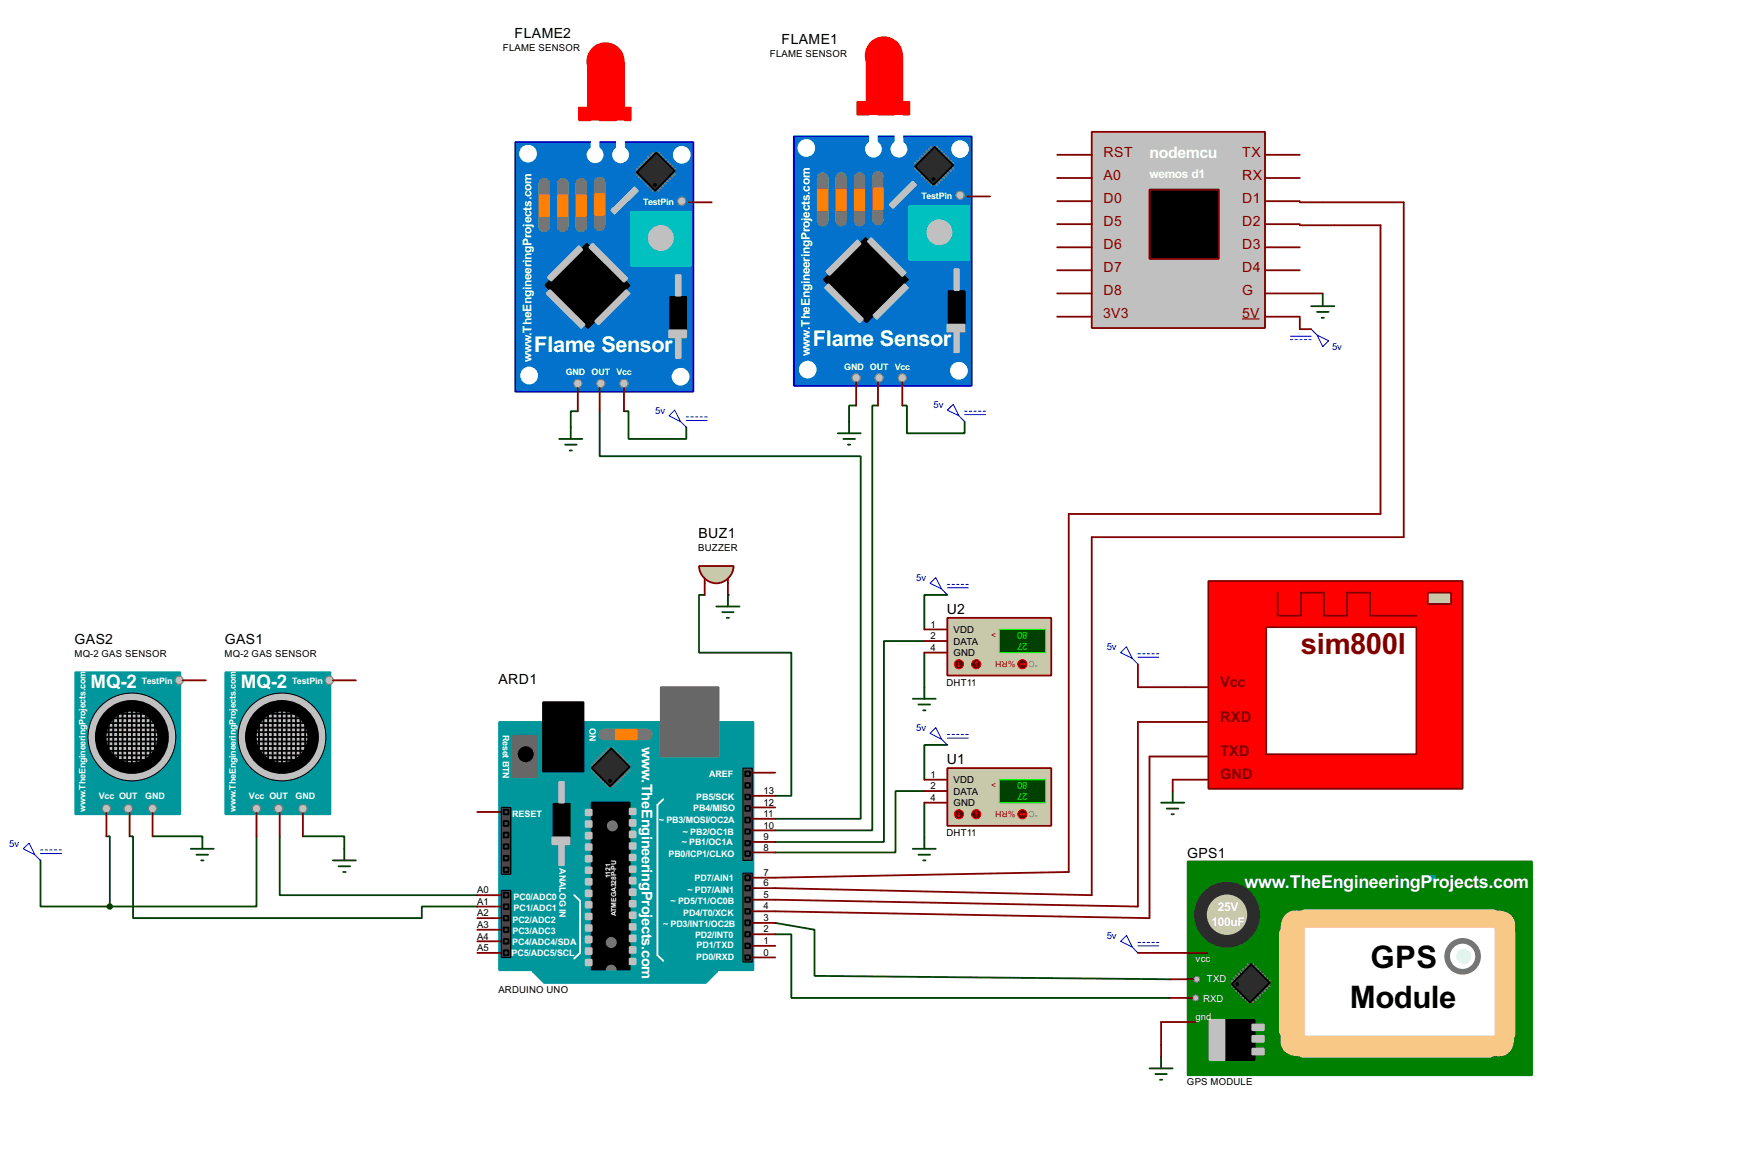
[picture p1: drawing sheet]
<svg xmlns="http://www.w3.org/2000/svg" width="383mm" height="256mm" viewBox="0 0 383 256" stroke-linecap="round" stroke-linejoin="round" font-family="sans-serif">
<path d="M188.3 89.2h-1.6v3.6M198.4 89.2h1v6.1h12.7v-2.5M203.3 176.6v7.6M208.3 163.9h-5v7.6M66.6 184h9.1v2.7M170.5 205.5h3.5v14h83.1" fill="none" stroke="#004000" stroke-width=".4"/>
<circle cx="160.1" cy="130.9" r=".2" fill="#004000"/>
<g fill="none" stroke="#004000" stroke-width=".4">
<path d="M127.1 90.5h-1.6v3.5M131.9 90.5v9.9h57.4v79.7h-18.8M137.2 90.5h1v6.1h12.7v-2.6M193.1 89.2h-1.3v93.5h-21.3M155 130.9h-1.3v12.7h20.3v31.5h-3.5M208.3 130.9h-5v7.6M203.3 141h-8.9v44.2h-23.9M203.3 143.6v7.6M203.3 174h-6.4v13.5h-26.4M8.9 189.3v10.1h15.3M23.4 184h.8v15.4M28.5 184h.8v18h63.5v-2.6h12.2"/>
<path d="M33.6 184h10.9v.2M56.4 184v15.4h-32.2M61.5 184v12.9h43.5M170.5 203l8.6 1.5v10.2l78.3 .7"/>
</g>
<path d="M265.7 127.8h55.9v45.7h-55.9z" fill="#f00" stroke="#800000" stroke-width=".4"/>
<path d="M278.4 138h33.1v27.9h-33.1z" fill="#fff" stroke="#800000" stroke-width=".4"/>
<g fill="#c8c8aa" stroke="#800000" stroke-width=".4">
<path d="M314 132.9h5.1z"/>
<path d="M314 130.4h5.1v2.5h-5.1z"/>
</g>
<path d="M281 130.4v5h5.1v-5h5v5h5.1v-5h5.1v5h10.2" fill="none" stroke="#800000" stroke-width=".4"/>
<path d="M261.2 189.5h75.7v47h-75.7z" fill="#008000" stroke="#008000" stroke-width=".4"/>
<path d="M281.5 200.2h51.5v32.3h-51.5z" fill="#f8c887" stroke="#f8c887" stroke-width=".4"/>
<path d="M287.1 204.3h41.4v23.3h-41.4z" fill="#fff" stroke="#fff" stroke-width=".4"/>
<path d="M314.5 192.6h1.3v1.3h-1.3z" fill="#00979c"/>
<g fill="#c0c0c0" stroke="#808080" stroke-width=".25">
<circle cx="263.1" cy="215.4" r=".65"/>
<circle cx="262.9" cy="219.5" r=".65"/>
</g>
<path d="M285.8 198.9a4.8 4.8 0 0 0-5.6 5.1M329.5 198.9a4.8 4.8 0 0 1 5.1 5.6M280.2 228.1a4.8 4.8 0 0 0 5.1 5.6M334.3 228.7a4.8 4.8 0 0 1-5.6 5" fill="none" stroke="#008000" stroke-width="2.8"/>
<circle cx="321.6" cy="210.4" r="3.4" fill="none" stroke="#757575" stroke-width="1.3"/>
<circle cx="321.8" cy="210.4" r="1.45" fill="#e3fcdc" stroke="#e3fcdc" stroke-width=".4"/>
<circle cx="269.8" cy="201.2" r="5.9" fill="#c8c8aa" stroke="#2c2c2c" stroke-width="2.8"/>
<g fill="none" stroke="#808080" stroke-width=".45">
<path d="M270.8 215.7l.5 .5M271.3 215.2l.5 .5M271.3 216.5l-.5 .5M271.8 214.7l.5 .5M271.8 217l-.5 .5M272.3 214.2l.6 .5M272.3 217.5l-.5 .5M272.9 213.7l.5 .5M272.9 218l-.6 .5M273.4 213.2l.5 .5M273.4 218.5l-.5 .5M273.9 212.7l.5 .5"/>
<path d="M273.9 219l-.5 .5M274.4 212.1l.5 .6M274.4 219.5l-.5 .5M275.6 219.5l.6 .5M275.6 212.1l-.5 .6M276.2 219l.5 .5M276.2 212.7l-.6 .5M276.7 218.5l.5 .5M276.7 213.2l-.5 .5M277.2 218l.5 .5M277.2 213.7l-.5 .5M277.7 217.5l.5 .5"/>
<path d="M277.7 214.2l-.5 .5M278.2 217l.5 .5M278.2 214.7l-.5 .5M278.7 216.5l.5 .5M278.7 215.2l-.5 .5M279.2 215.7l-.5 .5M274.9 220l-.5 .5M275.1 220l.5 .5"/>
</g>
<path d="M275.1 212.1l4.1 4.1-4.3 4.3-4.1-4z" fill-rule="evenodd" fill="#2c2c2c" stroke="#000" stroke-width=".4"/>
<circle cx="272" cy="216.5" r=".3" fill="#000" stroke="#000" stroke-width=".22"/>
<path d="M269.5 224.3h6.4v8.9h-6.4z" fill="#000" stroke="#000" stroke-width=".4"/>
<g fill="#c0c0c0" stroke="#c0c0c0" stroke-width=".4">
<path d="M275.4 225.4h2.5v1.2h-2.5z"/>
<path d="M275.4 227.9h2.5v1.3h-2.5z"/>
<path d="M275.4 230.7h2.5v1.3h-2.5z"/>
<path d="M266 224.3h3.3v8.9h-3.3z"/>
</g>
<path d="M260.4 151.2h5.1M257.1 219.5h5.1M257.4 215.4h5" fill="none" stroke="#800000" stroke-width=".4"/>
<path d="M240.1 29h38.1v43.2h-38.1z" fill="#c0c0c0" stroke="#800000" stroke-width=".4"/>
<path d="M273.1 70.2h3.9" fill="none" stroke="#800000" stroke-width=".25"/>
<path d="M252.8 41.7h15.2v15.3h-15.2z" fill="#000" stroke="#800000" stroke-width=".4"/>
<g fill="none" stroke="#800000" stroke-width=".4">
<path d="M232.5 34.1h7.6M232.5 39.2h7.6M278.2 34.1h7.6M278.2 39.2h7.6M232.5 44.3h7.6M232.5 49.3h7.6M232.5 54.4h7.6M232.5 59.5h7.6M278.2 44.3h7.6M278.2 49.3h7.6M278.2 54.4h7.6M278.2 59.5h7.6"/>
<path d="M285.8 44.5h5.1M285.8 49.6h7.6M232.5 69.7h7.6M232.5 64.6h7.6M278.2 69.7h7.6M278.2 64.6h12.7M285.8 69.9v2.5h2.5"/>
</g>
<path d="M288.3 67.4h5.1M289.6 68.6h2.6M290.6 69.9h.5M290.9 64.8v2.6" fill="none" stroke="#004000" stroke-width=".4"/>
<path d="M283.8 74.7h.5M283.8 74h4.5M284.8 74.7h.5M285.8 74.7h.5M286.8 74.7h.5M287.8 74.7h.5M288.3 72.4l1.3 1.3M289.6 73.7l2.6 1.3-1.3 1.3z" fill="none" stroke="#0000c0" stroke-width=".22"/>
<path d="M109.8 158.8h55.9v54.6h-55.9z" fill="#00979c" stroke="#00979c" stroke-width=".4"/>
<g fill="#686767" stroke="#686767" stroke-width=".4">
<path d="M145.3 151.2h12.7v15.2h-12.7z"/>
<path d="M112.8 161.9h5.4v9.1h-5.4z"/>
</g>
<path d="M119.4 154.5h8.9v15.2h-8.9zM121.7 176.8h3.6v8.9h-3.6zM130.1 176.6h8.4v36.8h-8.4z" fill="#000" stroke="#000" stroke-width=".4"/>
<path d="M145.9 175.8l-1.3 1.3v33l1.3 1.3M126.3 196.9l1.3 1.3v11.4l-1.3 1.3" fill="none" stroke="#fff" stroke-width=".4"/>
<g fill="#c0c0c0" stroke="#c0c0c0" stroke-width=".4">
<path d="M138.5 177.9h1.3v1.2h-1.3z"/>
<path d="M138.5 180.4h1.3v1.3h-1.3z"/>
<path d="M138.5 182.9h1.3v1.3h-1.3z"/>
<path d="M138.5 185.5h1.3v1.2h-1.3z"/>
<path d="M138.5 188h1.3v1.3h-1.3z"/>
<path d="M138.5 190.6h1.3v1.2h-1.3z"/>
<path d="M138.5 193.1h1.3v1.3h-1.3z"/>
<path d="M138.5 195.6h1.3v1.3h-1.3z"/>
<path d="M138.5 198.2h1.3v1.2h-1.3z"/>
<path d="M138.5 200.7h1.3v1.3h-1.3z"/>
<path d="M138.5 203.3h1.3v1.2h-1.3z"/>
<path d="M138.5 205.8h1.3v1.3h-1.3z"/>
<path d="M138.5 208.3h1.3v1.3h-1.3z"/>
<path d="M138.5 210.9h1.3v1.2h-1.3z"/>
<path d="M128.8 178.1h1.3v1.3h-1.3z"/>
<path d="M128.8 180.6h1.3v1.3h-1.3z"/>
<path d="M128.8 183.2h1.3v1.3h-1.3z"/>
<path d="M128.8 185.7h1.3v1.3h-1.3z"/>
<path d="M128.8 188.3h1.3v1.2h-1.3z"/>
<path d="M128.8 190.8h1.3v1.3h-1.3z"/>
<path d="M128.8 193.3h1.3v1.3h-1.3z"/>
<path d="M128.8 195.9h1.3v1.3h-1.3z"/>
<path d="M128.8 198.4h1.3v1.3h-1.3z"/>
<path d="M128.8 201h1.3v1.2h-1.3z"/>
<path d="M128.8 203.5h1.3v1.3h-1.3z"/>
<path d="M128.8 206h1.3v1.3h-1.3z"/>
<path d="M128.8 208.6h1.3v1.3h-1.3z"/>
<path d="M128.8 211.1h1.3v1.3h-1.3z"/>
<path d="M121.5 184.2h3.8v1.5h-3.8z"/>
<path d="M123 172h1v4.6h-1z"/>
<path d="M123 185.7h1v4.6h-1z"/>
</g>
<circle cx="115.6" cy="165.9" r="1.55" fill="#000" stroke="#000" stroke-width=".4"/>
<path d="M132.9 161.6h9.4" fill="none" stroke="#757575" stroke-width="2.6"/>
<path d="M135.4 160.6h4.6v2h-4.6z" fill="#ff8000" stroke="#ff8000" stroke-width=".4"/>
<g fill="none" stroke="#808080" stroke-width=".45">
<path d="M130.1 168.2l.5 .5M130.6 167.7l.5 .5M130.6 169l-.5 .5M131.1 167.2l.5 .5M131.1 169.5l-.5 .5M131.6 166.7l.5 .5M131.6 170l-.5 .5M132.1 166.2l.5 .5M132.1 170.5l-.5 .5M132.6 165.7l.6 .5M132.6 171l-.5 .5M133.2 165.2l.5 .5"/>
<path d="M133.2 171.5l-.6 .5M133.7 164.6l.5 .6M133.7 172l-.5 .5M134.2 172.5l-.5 .5M134.4 172.5l.5 .5M134.9 172l.5 .5M134.9 164.6l-.5 .6M135.4 171.5l.5 .5M135.4 165.2l-.5 .5M135.9 171l.6 .5M135.9 165.7l-.5 .5M136.5 170.5l.5 .5"/>
<path d="M136.5 166.2l-.6 .5M137 170l.5 .5M137 166.7l-.5 .5M137.5 169.5l.5 .5M137.5 167.2l-.5 .5M138 169l.5 .5M138 167.7l-.5 .5M138.5 168.2l-.5 .5"/>
</g>
<path d="M134.4 164.6l4.1 4.1-4.3 4.3-4.1-4z" fill-rule="evenodd" fill="#2c2c2c" stroke="#000" stroke-width=".4"/>
<circle cx="134.1" cy="171.8" r=".3" fill="#000" stroke="#000" stroke-width=".22"/>
<path d="M163.4 169h2v20.3h-2z" fill="#464646" stroke="#000" stroke-width=".25"/>
<circle cx="134.4" cy="207.3" r="1.1" fill="#757575" stroke="#757575" stroke-width=".22"/>
<g fill="#464646" stroke="#000" stroke-width=".4">
<path d="M163.9 169.7h1v1h-1z"/>
<path d="M163.9 174.8h1v1h-1z"/>
<path d="M163.9 177.3h1v1.1h-1z"/>
<path d="M163.9 179.9h1v1h-1z"/>
<path d="M163.9 182.4h1v1h-1z"/>
<path d="M163.9 185h1v1h-1z"/>
<path d="M163.9 172.3h1v1h-1z"/>
<path d="M163.9 187.3h1v1h-1z"/>
</g>
<g fill="#757575" stroke="#757575" stroke-width=".22">
<circle cx="134.6" cy="181.7" r="1.1"/>
<circle cx="134.4" cy="213.4" r="1.1"/>
</g>
<path d="M117.1 213.7h40.7l-2.6 2.5h-35.5z" fill-rule="evenodd" fill="#00979c" stroke="#00979c" stroke-width=".4"/>
<g fill="#464646" stroke="#000" stroke-width=".25">
<path d="M110.3 177.6h2v14.7h-2z"/>
<path d="M163.4 192.1h2v19.5h-2z"/>
<path d="M110.3 195.9h2v14.7h-2z"/>
</g>
<g fill="#464646" stroke="#000" stroke-width=".4">
<path d="M110.8 180.6h1v1.1h-1z"/>
<path d="M110.8 185.7h1v1h-1z"/>
<path d="M110.8 190.8h1v1h-1z"/>
<path d="M110.8 188.3h1v1h-1z"/>
<path d="M110.8 183.2h1v1h-1z"/>
<path d="M110.8 178.1h1v1h-1z"/>
<path d="M163.9 192.6h1v1h-1z"/>
<path d="M163.9 194.9h1v1h-1z"/>
<path d="M163.9 197.4h1v1h-1z"/>
<path d="M163.9 200h1v1h-1z"/>
<path d="M163.9 202.5h1v1h-1z"/>
<path d="M163.9 205h1v1h-1z"/>
<path d="M163.9 207.6h1v1h-1z"/>
<path d="M163.9 210.1h1v1h-1z"/>
<path d="M110.8 196.4h1v1h-1z"/>
<path d="M110.8 198.9h1v1.1h-1z"/>
<path d="M110.8 201.5h1v1h-1z"/>
<path d="M110.8 204h1v1h-1z"/>
<path d="M110.8 206.6h1v1h-1z"/>
<path d="M110.8 209.1h1v1h-1z"/>
</g>
<g fill="none" stroke="#800000" stroke-width=".4">
<path d="M290.9 44.5h17.8v73.7h-68.6v78.7l-74.7-1.5M293.4 49.6h10.2v63.5h-68.6v78.7l-69.6 1.3M265.5 158.8h-15.3v40.6l-84.8-1.5M105 178.6h5M165.4 177.6h5.1M165.4 175.1h5.1M165.4 170h5.1M265.5 166.4h-12.7v35.6l-87.4-1.5M105 199.4h5M105 196.9h5M165.4 187.5h5.1M165.4 185.2h5.1"/>
<path d="M165.4 182.7h5.1M165.4 180.1h5.1M105 209.6h5M105 207.1h5M105 204.5h5M105 202h5M165.4 210.6h5.1M165.4 208.1h5.1M165.4 205.5h5.1M165.4 203h5.1"/>
</g>
<path d="M49.6 147.9h23.1v31.2h-23.1z" fill="#00979c" stroke="#00979c" stroke-width=".4"/>
<circle cx="62" cy="162.1" r="9.7" fill="#c0c0c0" stroke="#000" stroke-width=".22"/>
<circle cx="62" cy="162.1" r="6.9" fill="#c0c0c0" stroke="#000" stroke-width="2.6"/>
<g fill="none" stroke="#000" stroke-width=".4">
<path d="M56.2 159.1h11.4M56.2 158h10.4M57 158.8v5.8M57.7 157h8.1M58 157.3v9.4M59 156.8v10.6M60 156v11.9M61 156v12.2M62 156v12.2M63 156v12.2M64.1 156.3v11.6M65.1 156.8v10.6"/>
<path d="M66.1 158v8.7M67.1 158.6v7.1M55.4 160.1h12.2M55.9 162.1h12.7M55.9 161.1h12.5M55.9 163.1h12.5M56.2 164.1h11.7M56.7 165.2h11.4M57.2 166.2h9.7M58 167.2h7.6"/>
</g>
<g fill="#c0c0c0" stroke="#808080" stroke-width=".25">
<circle cx="56.4" cy="177.9" r=".9"/>
<circle cx="61.2" cy="177.9" r=".9"/>
<circle cx="66.6" cy="177.9" r=".9"/>
<circle cx="72.4" cy="149.7" r=".9"/>
</g>
<path d="M73.2 149.7h5.1M56.4 178.9v5.1M61.5 178.9v5.1M66.6 178.9v5.1" fill="none" stroke="#800000" stroke-width=".4"/>
<path d="M190.6 12.5h7.8v9.9h1.6v2.8h-11.5v-2.8h2.1z" fill-rule="evenodd" fill="#f00" stroke="#f00" stroke-width=".4"/>
<path d="M174.6 30h39.1v54.9h-39.1z" fill-rule="evenodd" fill="#0272cc" stroke="#0000c0" stroke-width=".4"/>
<circle cx="194.3" cy="12.2" r="4" fill="#f00" stroke="#f00" stroke-width=".4"/>
<path d="M200 45.3h13.2v11.9h-13.2z" fill="#00c0c0" stroke="#00c0c0" stroke-width=".4"/>
<g fill="#c0c0c0" stroke="#c0c0c0" stroke-width=".4">
<path d="M188.5 52.9l.8 .7-6.9 6.9-.7-.8z" fill-rule="evenodd"/>
<path d="M192.1 69.4l6.8-6.9 .8 .8-6.9 6.9z" fill-rule="evenodd"/>
<path d="M190.8 53.1l.8-.7 7.6 7.6-.8 .8z" fill-rule="evenodd"/>
<path d="M182.2 62.5l7.6 7.7-.8 .7-7.6-7.6z" fill-rule="evenodd"/>
<path d="M200.7 39.9l.8 .8-5.1 5.1-.8-.8z" fill-rule="evenodd"/>
<circle cx="206.5" cy="51.1" r="2.65"/>
</g>
<path d="M190.3 52.4l9.4 9.1-9.1 9.4-9.4-9.4z" fill-rule="evenodd" fill="#000" stroke="#000" stroke-width=".4"/>
<path d="M180.9 39.2v9.4M185 39.2v9.4M189 39.2v9.4M193.1 38.9v9.4" fill="none" stroke="#757575" stroke-width="2.6"/>
<g fill="#ff8000" stroke="#ff8000" stroke-width=".4">
<path d="M179.9 41.7h2v4.6h-2z"/>
<path d="M184 41.7h2v4.6h-2z"/>
<path d="M188 41.7h2v4.6h-2z"/>
<path d="M192.1 41.5h2v4.5h-2z"/>
</g>
<path d="M208.6 64.1h3.5v8.9h-3.5z" fill="#000" stroke="#000" stroke-width=".4"/>
<g fill="#c0c0c0" stroke="#c0c0c0" stroke-width=".4">
<path d="M208.3 71.4h3.8v1.6h-3.8z"/>
<path d="M209.9 59.2h1v4.6h-1z"/>
<path d="M209.9 73h1v4.5h-1z"/>
</g>
<g fill="none" stroke="#808080" stroke-width=".45">
<path d="M201.2 35.9l.5 .5M201.7 35.4l.5 .5M201.7 36.6l-.5 .5M202.2 34.9l.5 .5M202.2 37.1l-.5 .5M202.7 34.3l.6 .6M202.7 37.6l-.5 .6M203.3 33.8l.5 .5M203.3 38.2l-.6 .5M203.8 33.3l.5 .5M203.8 38.7l-.5 .5M204.3 32.8l.5 .5"/>
<path d="M204.3 39.2l-.5 .5M204.8 32.3l.5 .5M204.8 39.7l-.5 .5M206 39.7l.6 .5M206 32.3l-.5 .5M206.6 39.2l.5 .5M206.6 32.8l-.6 .5M207.1 38.7l.5 .5M207.1 33.3l-.5 .5M207.6 38.2l.5 .5M207.6 33.8l-.5 .5M208.1 37.6l.5 .6"/>
<path d="M208.1 34.3l-.5 .6M208.6 37.1l.5 .5M208.6 34.9l-.5 .5M209.1 36.6l.5 .5M209.1 35.4l-.5 .5M209.6 35.9l-.5 .5M205.3 40.2l-.5 .5M205.5 40.2l.5 .5"/>
</g>
<path d="M205.5 32.3l4.1 4.1-4.3 4.3-4.1-4.1z" fill-rule="evenodd" fill="#2c2c2c" stroke="#000" stroke-width=".4"/>
<circle cx="205.2" cy="39.4" r=".3" fill="#000" stroke="#000" stroke-width=".22"/>
<g fill="#fff" stroke="#fff" stroke-width=".4">
<circle cx="192" cy="32.8" r="1.65"/>
<circle cx="197.6" cy="32.8" r="1.65"/>
<circle cx="211.1" cy="32.8" r="1.75"/>
</g>
<g fill="#fff" stroke="#fff" stroke-width=".4">
<path d="M191.3 25.5h1.5v6.6h-1.5z"/>
<path d="M196.9 25.5h1.5v6.6h-1.5z"/>
</g>
<g fill="#c0c0c0" stroke="#808080" stroke-width=".25">
<circle cx="198.4" cy="83.1" r=".9"/>
<circle cx="193.3" cy="83.1" r=".9"/>
<circle cx="188.2" cy="83.1" r=".9"/>
<circle cx="211.1" cy="43" r=".9"/>
</g>
<g fill="#fff" stroke="#fff" stroke-width=".4">
<circle cx="177.3" cy="32.6" r="1.75"/>
<circle cx="210.8" cy="81.6" r="1.75"/>
<circle cx="177.6" cy="81.3" r="1.75"/>
</g>
<path d="M212.7 43.2h5M188.3 84.1v5.1M193.1 84.1v5.1M198.4 84.1v5.1" fill="none" stroke="#800000" stroke-width=".4"/>
<path d="M208.3 169h22.9v12.7h-22.9z" fill="#c8c8aa" stroke="#800000" stroke-width=".4"/>
<path d="M219.8 171.5h10.1v5.1h-10.1z" fill="#004000" stroke="#0f0" stroke-width=".22"/>
<path d="M203.3 174h5M203.3 171.5h5M203.3 176.6h5" fill="none" stroke="#800000" stroke-width=".4"/>
<circle cx="214.6" cy="179.1" r="1" fill="#400000" stroke="#f00" stroke-width=".22"/>
<path d="M214.7 178.6l-.3 .3M214.7 178.6l.2 .3M214.7 178.6v1" fill="none" stroke="#f00" stroke-width=".22"/>
<circle cx="210.8" cy="179.1" r="1" fill="#400000" stroke="#f00" stroke-width=".22"/>
<path d="M210.6 179.4l.3 .2M210.9 178.6v1M211.1 179.4l-.2 .2" fill="none" stroke="#f00" stroke-width=".22"/>
<circle cx="224.8" cy="179.1" r="1" fill="#400000" stroke="#f00" stroke-width=".22"/>
<path d="M224.3 179.1h1.1M224.3 179.1l.3 .3M224.6 178.9l-.3 .2M225.1 178.9l.3 .2M225.4 179.1l-.3 .3" fill="none" stroke="#f00" stroke-width=".22"/>
<g fill="none" stroke="#0000c0" stroke-width=".22">
<path d="M208.3 90.2l1.3-1.2 1.3 2.5zM210.9 91.5l1.2 1.3M212.1 90.5h.6M212.1 91.2h4.6M213.2 90.5h.5M214.2 90.5h.5M215.2 90.5h.5M216.2 90.5h.5M246.4 143.6l1.3-1.3 1.3 2.5zM249 144.8l1.2 1.3M250.2 143.8h.6M250.2 144.6h4.6"/>
<path d="M251.3 143.8h.5M252.3 143.8h.5M253.3 143.8h.5M254.3 143.8h.5M204.5 161.3l1.3-1.2 1.3 2.5zM207.1 162.6l1.2 1.3M208.3 161.6h.5M208.3 162.4h4.6M209.4 161.6h.5M210.4 161.6h.5M211.4 161.6h.5M212.4 161.6h.5"/>
<path d="M5.1 186.7l1.3-1.2 1.3 2.5zM7.7 188l1.2 1.3M8.9 187h.6M8.9 187.8h4.6M10 187h.5M11 187h.5M12 187h.5M13 187h.5M246.4 207.1l1.3-1.3 1.3 2.5zM249 208.3l1.2 1.3M250.2 207.3h.6M250.2 208.1h4.6"/>
<path d="M251.3 207.3h.5M252.3 207.3h.5M253.3 207.3h.5M254.3 207.3h.5"/>
</g>
<g fill="none" stroke="#004000" stroke-width=".4">
<path d="M184.2 95.3h5.1M185.5 96.6h2.5M186.5 97.8h.5M186.7 92.8v2.5M255.3 176.6h5.1M256.6 177.9h2.5M257.6 179.1h.5M257.9 174v2.6M73.2 189.3h5.1M74.5 190.6h2.5M75.5 191.8h.5M75.7 186.7v2.6"/>
<path d="M200.7 186.7h5.1M202 188h2.5M203 189.3h.5M203.3 184.2v2.5M252.8 235h5.1M254.1 236.3h2.5M255.1 237.5h.5M255.3 232.5v2.5"/>
</g>
<path d="M250.2 209.6h15.3M262.9 224.8h-7.6v7.7" fill="none" stroke="#800000" stroke-width=".4"/>
<path d="M153.7 124.5h7.6a3.8 3.8 0 0 1-3.8 3.8 3.8 3.8 0 0 1-3.8-3.8z" fill-rule="evenodd" fill="#c8c8aa" stroke="#800000" stroke-width=".4"/>
<path d="M155 127.3v3.6M160.1 127.3v3.6M250.2 146.1v5.1h10.2M265.5 171.5h-7.6v2.5" fill="none" stroke="#800000" stroke-width=".4"/>
<path d="M157.5 133.4h5.1M158.8 134.7h2.5M159.8 135.9h.5M160.1 130.9v2.5" fill="none" stroke="#004000" stroke-width=".4"/>
<path d="M16.6 147.9h23.1v31.2h-23.1z" fill="#00979c" stroke="#00979c" stroke-width=".4"/>
<circle cx="29" cy="162.1" r="9.7" fill="#c0c0c0" stroke="#000" stroke-width=".22"/>
<circle cx="29" cy="162.1" r="6.9" fill="#c0c0c0" stroke="#000" stroke-width="2.6"/>
<g fill="none" stroke="#000" stroke-width=".4">
<path d="M23.2 159.1h11.4M23.2 158h10.4M23.9 158.8v5.8M24.7 157h8.1M24.9 157.3v9.4M26 156.8v10.6M27 156v11.9M28 156v12.2M29 156v12.2M30 156v12.2M31 156.3v11.6M32.1 156.8v10.6"/>
<path d="M33.1 158v8.7M34.1 158.6v7.1M22.4 160.1h12.2M22.9 162.1h12.7M22.9 161.1h12.5M22.9 163.1h12.5M23.2 164.1h11.7M23.7 165.2h11.4M24.2 166.2h9.6M24.9 167.2h7.7"/>
</g>
<g fill="#c0c0c0" stroke="#808080" stroke-width=".25">
<circle cx="23.4" cy="177.9" r=".9"/>
<circle cx="28.2" cy="177.9" r=".9"/>
<circle cx="33.5" cy="177.9" r=".9"/>
<circle cx="39.4" cy="149.7" r=".9"/>
</g>
<path d="M40.2 149.7h5.1M23.4 178.9v5.1M28.5 178.9v5.1M33.6 178.9v5.1" fill="none" stroke="#800000" stroke-width=".4"/>
<path d="M42 186.7h5M43.2 188h2.6M44.3 189.3h.5M44.5 184.2v2.5" fill="none" stroke="#004000" stroke-width=".4"/>
<circle cx="24.1" cy="199.4" r=".5" fill="#004000" stroke="#004000" stroke-width=".4"/>
<path d="M208.3 135.9h22.9v12.7h-22.9z" fill="#c8c8aa" stroke="#800000" stroke-width=".4"/>
<path d="M219.8 138.5h10.1v5.1h-10.1z" fill="#004000" stroke="#0f0" stroke-width=".22"/>
<path d="M203.3 138.5h5M203.3 141h5M203.3 143.6h5" fill="none" stroke="#800000" stroke-width=".4"/>
<circle cx="214.6" cy="146.1" r="1" fill="#400000" stroke="#f00" stroke-width=".22"/>
<path d="M214.7 145.6l-.3 .3M214.7 145.6l.2 .3M214.7 145.6v1" fill="none" stroke="#f00" stroke-width=".22"/>
<circle cx="210.8" cy="146.1" r="1" fill="#400000" stroke="#f00" stroke-width=".22"/>
<path d="M210.6 146.4l.3 .2M210.9 145.6v1M211.1 146.4l-.2 .2" fill="none" stroke="#f00" stroke-width=".22"/>
<circle cx="224.8" cy="146.1" r="1" fill="#400000" stroke="#f00" stroke-width=".22"/>
<path d="M224.3 146.1h1.1M224.3 146.1l.3 .3M224.6 145.9l-.3 .2M225.1 145.9l.3 .2M225.4 146.1l-.3 .3" fill="none" stroke="#f00" stroke-width=".22"/>
<path d="M204.5 128.3l1.3-1.2 1.3 2.5zM207.1 129.6l1.2 1.3M208.3 128.6h.5M208.3 129.3h4.6M209.4 128.6h.5M210.4 128.6h.5M211.4 128.6h.5M212.4 128.6h.5" fill="none" stroke="#0000c0" stroke-width=".22"/>
<path d="M200.7 153.7h5.1M202 155h2.5M203 156.3h.5M203.3 151.2v2.5" fill="none" stroke="#004000" stroke-width=".4"/>
<path d="M129.3 13.8h7.9v9.9h1.5v2.8h-11.4v-2.8h2z" fill-rule="evenodd" fill="#f00" stroke="#f00" stroke-width=".4"/>
<path d="M113.3 31.3h39.2v54.9h-39.2z" fill-rule="evenodd" fill="#0272cc" stroke="#0000c0" stroke-width=".4"/>
<circle cx="133.1" cy="13.5" r="4" fill="#f00" stroke="#f00" stroke-width=".4"/>
<path d="M138.7 46.5h13.2v12h-13.2z" fill="#00c0c0" stroke="#00c0c0" stroke-width=".4"/>
<g fill="#c0c0c0" stroke="#c0c0c0" stroke-width=".4">
<path d="M120.5 61l6.8-6.8 .8 .7-6.9 6.9z" fill-rule="evenodd"/>
<path d="M130.9 70.7l6.8-6.9 .8 .8-6.9 6.8z" fill-rule="evenodd"/>
<path d="M130.4 53.6l7.6 7.7-.8 .7-7.6-7.6z" fill-rule="evenodd"/>
<path d="M120.2 64.6l.8-.8 7.6 7.6-.8 .8z" fill-rule="evenodd"/>
<path d="M134.4 46.3l5.1-5.1 .8 .8-5.1 5z" fill-rule="evenodd"/>
<circle cx="145.3" cy="52.4" r="2.65"/>
</g>
<path d="M119.9 62.8l9.2-9.2 9.4 9.2-9.2 9.4z" fill-rule="evenodd" fill="#000" stroke="#000" stroke-width=".4"/>
<path d="M119.7 40.4v9.4M123.8 40.4v9.4M127.8 40.4v9.4M131.9 40.2v9.4" fill="none" stroke="#757575" stroke-width="2.6"/>
<g fill="#ff8000" stroke="#ff8000" stroke-width=".4">
<path d="M118.7 43h2v4.6h-2z"/>
<path d="M122.7 43h2.1v4.6h-2.1z"/>
<path d="M126.8 43h2v4.6h-2z"/>
<path d="M130.9 42.7h2v4.6h-2z"/>
</g>
<path d="M147.4 65.3h3.5v8.9h-3.5z" fill="#000" stroke="#000" stroke-width=".4"/>
<g fill="#c0c0c0" stroke="#c0c0c0" stroke-width=".4">
<path d="M147.1 72.7h3.8v1.5h-3.8z"/>
<path d="M148.6 60.5h1.1v4.6h-1.1z"/>
<path d="M148.6 74.2h1.1v4.6h-1.1z"/>
</g>
<g fill="none" stroke="#808080" stroke-width=".45">
<path d="M140 37.1l.5 .5M140.5 36.6l.5 .5M140.5 37.9l-.5 .5M141 36.1l.5 .5M141 38.4l-.5 .5M141.5 35.6l.5 .5M141.5 38.9l-.5 .5M142 35.1l.5 .5M142 39.4l-.5 .5M142.5 34.6l.6 .5M142.5 39.9l-.5 .5M143.1 34.1l.5 .5"/>
<path d="M143.6 33.6l.5 .5M144.8 33.6l-.5 .5M145.3 34.1l-.5 .5M145.9 39.9l.5 .5M145.9 34.6l-.6 .5M146.4 39.4l.5 .5M146.4 35.1l-.5 .5M146.9 38.9l.5 .5M146.9 35.6l-.5 .5M147.4 38.4l.5 .5M147.4 36.1l-.5 .5M147.9 37.9l.5 .5"/>
<path d="M147.9 36.6l-.5 .5M148.4 37.1l-.5 .5M143.1 40.4l-.6 .5M143.6 40.9l-.5 .6M144.1 41.5l-.5 .5M144.3 41.5l.5 .5M144.8 40.9l.5 .6M145.3 40.4l.6 .5"/>
</g>
<path d="M144.3 33.6l4.1 4-4.3 4.4-4.1-4.1z" fill-rule="evenodd" fill="#2c2c2c" stroke="#000" stroke-width=".4"/>
<circle cx="144" cy="40.7" r=".3" fill="#000" stroke="#000" stroke-width=".22"/>
<g fill="#fff" stroke="#fff" stroke-width=".4">
<circle cx="130.8" cy="34.1" r="1.65"/>
<circle cx="136.4" cy="34.1" r="1.65"/>
<circle cx="149.9" cy="34.1" r="1.75"/>
</g>
<g fill="#fff" stroke="#fff" stroke-width=".4">
<path d="M130.1 26.7h1.5v6.6h-1.5z"/>
<path d="M135.7 26.7h1.5v6.6h-1.5z"/>
</g>
<g fill="#c0c0c0" stroke="#808080" stroke-width=".25">
<circle cx="137.2" cy="84.4" r=".9"/>
<circle cx="132.1" cy="84.4" r=".9"/>
<circle cx="127" cy="84.4" r=".9"/>
<circle cx="149.9" cy="44.3" r=".9"/>
</g>
<g fill="#fff" stroke="#fff" stroke-width=".4">
<circle cx="116.1" cy="33.8" r="1.75"/>
<circle cx="149.6" cy="82.9" r="1.75"/>
<circle cx="116.3" cy="82.6" r="1.75"/>
</g>
<path d="M151.4 44.5h5.1M127.1 85.4v5.1M131.9 85.4v5.1M137.2 85.4v5.1" fill="none" stroke="#800000" stroke-width=".4"/>
<path d="M147.1 91.5l1.3-1.3 1.3 2.6zM149.7 92.8l1.2 1.2M150.9 91.7h.5M150.9 92.5h4.6M151.9 91.7h.6M153 91.7h.5M154 91.7h.5M155 91.7h.5" fill="none" stroke="#0000c0" stroke-width=".22"/>
<path d="M123 96.6h5.1M124.3 97.8h2.5M125.3 99.1h.5M125.5 94v2.6" fill="none" stroke="#004000" stroke-width=".4"/>
<g font-size="7.7">
<text x="301.4" y="213">GPS</text>
<text x="296.8" y="221.7">Module</text>
</g>
<text font-size="7.2" fill="#800000" x="286.1" y="143.9">sim800l</text>
<g font-size="5.4" fill="#fff">
<text x="117.5" y="77.4">Flame Sensor</text>
<text x="178.7" y="76.2">Flame Sensor</text>
</g>
<g font-size="4.6" fill="#fff">
<text x="19.9" y="151.4">MQ-2</text>
<text x="52.9" y="151.4">MQ-2</text>
</g>
<text font-size="4.4" fill="#fff" x="273.7" y="195.3">www.TheEngineeringProjects.com</text>
<text font-size="3.9" fill="#fff" x="252.8" y="34.8">nodemcu</text>
<g font-size="3.6" fill="#800000">
<text x="268.3" y="151.1">Vcc</text>
<text x="268.3" y="158.7">RXD</text>
<text x="268.3" y="166.3">TXD</text>
<text x="268.3" y="171.4">GND</text>
</g>
<g font-size="3.6" fill="#fff">
<text x="141.1" y="164.2" transform="rotate(90 141.1 164.2)">w</text>
<text x="141.1" y="171.5" transform="rotate(90 141.1 171.5)">.TheEngineeringProjects.com</text>
</g>
<g font-size="3.5">
<text x="113.2" y="8.4">FLAME2</text>
<text x="171.9" y="9.6">FLAME1</text>
<text x="153.6" y="118.3">BUZ1</text>
<text x="208.2" y="135.1">U2</text>
<text x="16.4" y="141.6">GAS2</text>
<text x="49.4" y="141.6">GAS1</text>
<text x="109.6" y="150.4">ARD1</text>
<text x="208.2" y="168.2">U1</text>
<text x="261" y="188.7">GPS1</text>
</g>
<g font-size="3.5" fill="#800000">
<text x="242.7" y="34.5">RST</text>
<text x="273.2" y="34.5">TX</text>
<text x="242.7" y="39.5">A0</text>
<text x="273.2" y="39.5">RX</text>
<text x="242.7" y="44.6">D0</text>
<text x="273.2" y="44.6">D1</text>
<text x="242.7" y="49.7">D5</text>
<text x="273.2" y="49.7">D2</text>
<text x="242.7" y="54.7">D6</text>
<text x="242.7" y="59.9">D7</text>
<text x="273.2" y="54.7">D3</text>
<text x="273.2" y="59.9">D4</text>
<text x="242.7" y="64.9">D8</text>
<text x="273.2" y="64.9">G</text>
<text x="242.6" y="70">3V3</text>
<text x="273.1" y="70">5V</text>
</g>
<g font-size="3" fill="#fff">
<text x="252.8" y="39.1">wemos d1</text>
<text x="116.9" y="73.9" transform="rotate(-90 116.9 73.9)">.TheEngineeringProjects.com</text>
<text x="178.1" y="72.7" transform="rotate(-90 178.1 72.7)">.TheEngineeringProjects.com</text>
<text x="116.9" y="79.6" transform="rotate(-90 116.9 79.6)">w</text>
<text x="178.1" y="78.4" transform="rotate(-90 178.1 78.4)">w</text>
<text x="266.4" y="203.7">100uF</text>
<text x="267.8" y="200.4">25V</text>
</g>
<g font-size="2.4">
<text x="110.6" y="11.3">FLAME SENSOR</text>
<text x="169.3" y="12.6">FLAME SENSOR</text>
<text x="153.5" y="121.2">BUZZER</text>
<text x="204.6" y="140.6">2</text>
<text x="204.6" y="138.1">1</text>
<text x="204.6" y="143.2">4</text>
<text x="209.6" y="141.8">DATA</text>
<text x="209.6" y="139.3">VDD</text>
<text x="16.4" y="144.5">MQ-2 GAS SENSOR</text>
<text x="49.4" y="144.5">MQ-2 GAS SENSOR</text>
<text x="209.6" y="144.4">GND</text>
<text x="208.1" y="150.8">DHT11</text>
<text x="204.6" y="173.6">2</text>
<text x="204.6" y="171.1">1</text>
<text x="209.6" y="172.3">VDD</text>
<text x="167.9" y="179.7">11</text>
<text x="167.9" y="177.2">12</text>
<text x="167.9" y="174.7">13</text>
<text x="204.6" y="176.2">4</text>
<text x="209.6" y="174.8">DATA</text>
<text x="209.6" y="177.4">GND</text>
<text x="167.9" y="184.8">9</text>
<text x="167.9" y="182.3">10</text>
<text x="208.1" y="183.9">DHT11</text>
<text x="167.9" y="187.1">8</text>
<text x="104.9" y="196.5">A0</text>
<text x="167.9" y="197.5">5</text>
<text x="167.9" y="195">6</text>
<text x="167.9" y="192.7">7</text>
<text x="104.9" y="201.6">A2</text>
<text x="104.9" y="199">A1</text>
<text x="167.9" y="202.6">3</text>
<text x="167.9" y="200.1">4</text>
<text x="104.9" y="209.2">A5</text>
<text x="104.9" y="206.7">A4</text>
<text x="104.9" y="204.1">A3</text>
<text x="167.9" y="207.7">1</text>
<text x="167.9" y="205.1">2</text>
<text x="167.9" y="210.2">0</text>
<text x="109.6" y="218.4">ARDUINO UNO</text>
<text x="261" y="238.7">GPS MODULE</text>
</g>
<g font-size="2.4" fill="#0000c0">
<text x="292.9" y="77.1">5v</text>
<text x="205.3" y="89.8">5v</text>
<text x="144.1" y="91">5v</text>
<text x="201.4" y="127.9">5v</text>
<text x="243.4" y="143.1">5v</text>
<text x="201.4" y="160.9">5v</text>
<text x="2.1" y="186.3">5v</text>
<text x="243.4" y="206.6">5v</text>
</g>
<g font-size="2.4" fill="#0f0">
<text x="226" y="139" transform="rotate(-180 226 139)">80</text>
<text x="226" y="141.5" transform="rotate(-180 226 141.5)">27</text>
<text x="226" y="172" transform="rotate(-180 226 172)">80</text>
<text x="226" y="174.5" transform="rotate(-180 226 174.5)">27</text>
</g>
<g font-size="2.4" fill="#fff">
<text x="262.9" y="211.6">vcc</text>
<text x="265.4" y="216">TXD</text>
<text x="264.5" y="220.3">RXD</text>
<text x="262.9" y="224.3">gnd</text>
</g>
<g font-size="2.2" fill="#fff">
<text x="141.4" y="45">TestPin</text>
<text x="202.6" y="43.7">TestPin</text>
<text x="124.4" y="82.6">GND OUT Vcc</text>
<text x="185.6" y="81.3">GND OUT Vcc</text>
<text x="31.2" y="150.4">TestPin</text>
<text x="64.2" y="150.4">TestPin</text>
<text x="110.6" y="161.6" transform="rotate(90 110.6 161.6)">Reset BTN</text>
<text x="129.6" y="160.1" transform="rotate(90 129.6 160.1)">ON</text>
<text x="155.9" y="171">AREF</text>
<text x="18.8" y="178.5" transform="rotate(-90 18.8 178.5)">w</text>
<text x="18.8" y="174.2" transform="rotate(-90 18.8 174.2)">.TheEngineeringProjects.com</text>
<text x="21.7" y="175.8">Vcc OUT</text>
<text x="31.9" y="175.8">GND</text>
<text x="51.9" y="178.5" transform="rotate(-90 51.9 178.5)">w</text>
<text x="51.9" y="174.2" transform="rotate(-90 51.9 174.2)">.TheEngineeringProjects.com</text>
<text x="54.7" y="175.8">Vcc OUT</text>
<text x="65" y="175.8">GND</text>
<text x="112.6" y="179.6">RESET</text>
<text x="152.4" y="178.4">PB4/MISO</text>
<text x="153.1" y="176.1">PB5/SCK</text>
<text x="144.9" y="181.1">~ PB3/MOSI/OC2A</text>
<text x="149.9" y="186">~ PB1/OC1A</text>
<text x="150.2" y="183.7">~ PB2/OC1B</text>
<text x="123" y="191" transform="rotate(90 123 191)">ANALOG IN</text>
<text x="147" y="188.5">PB0/ICP1/CLKO</text>
<text x="112.9" y="197.9">PC0/ADC0</text>
<text x="151.2" y="196.4">~ PD7/AIN1</text>
<text x="152.7" y="193.8">PD7/AIN1</text>
<text x="112.7" y="203">PC2/ADC2</text>
<text x="112.9" y="200.4">PC1/ADC1</text>
<text x="147.5" y="198.9">~ PD5/T1/OC0B</text>
<text x="150.2" y="201.4">PD4/T0/XCK</text>
<text x="112.6" y="207.8">PC4/ADC4/SDA</text>
<text x="112.7" y="205.5">PC3/ADC3</text>
<text x="145.8" y="204">~ PD3/INT1/OC2B</text>
<text x="152.8" y="206.3">PD2/INT0</text>
<text x="153.2" y="208.6">PD1/TXD</text>
<text x="112.5" y="210.4">PC5/ADC5/SCL</text>
<text x="153.1" y="211.1">PD0/RXD</text>
</g>
<g font-size="2.1" fill="#c00000">
<text x="219" y="139" transform="rotate(-180 219 139)">&gt;</text>
<text x="223.3" y="145.3" transform="rotate(-180 223.3 145.3)">%RH</text>
<text x="219" y="172" transform="rotate(-180 219 172)">&gt;</text>
<text x="223.3" y="178.3" transform="rotate(-180 223.3 178.3)">%RH</text>
</g>
<g font-size="2.1" fill="#808080">
<text x="228.3" y="145.3" transform="rotate(-180 228.3 145.3)">°C</text>
<text x="228.3" y="178.3" transform="rotate(-180 228.3 178.3)">°C</text>
</g>
<g font-size="1.7" fill="#fff">
<text x="134.3" y="193.1" transform="rotate(-90 134.3 193.1)">1121</text>
<text x="135.5" y="201.5" transform="rotate(-90 135.5 201.5)">ATMEGA328P-PU</text>
</g>
</svg>
